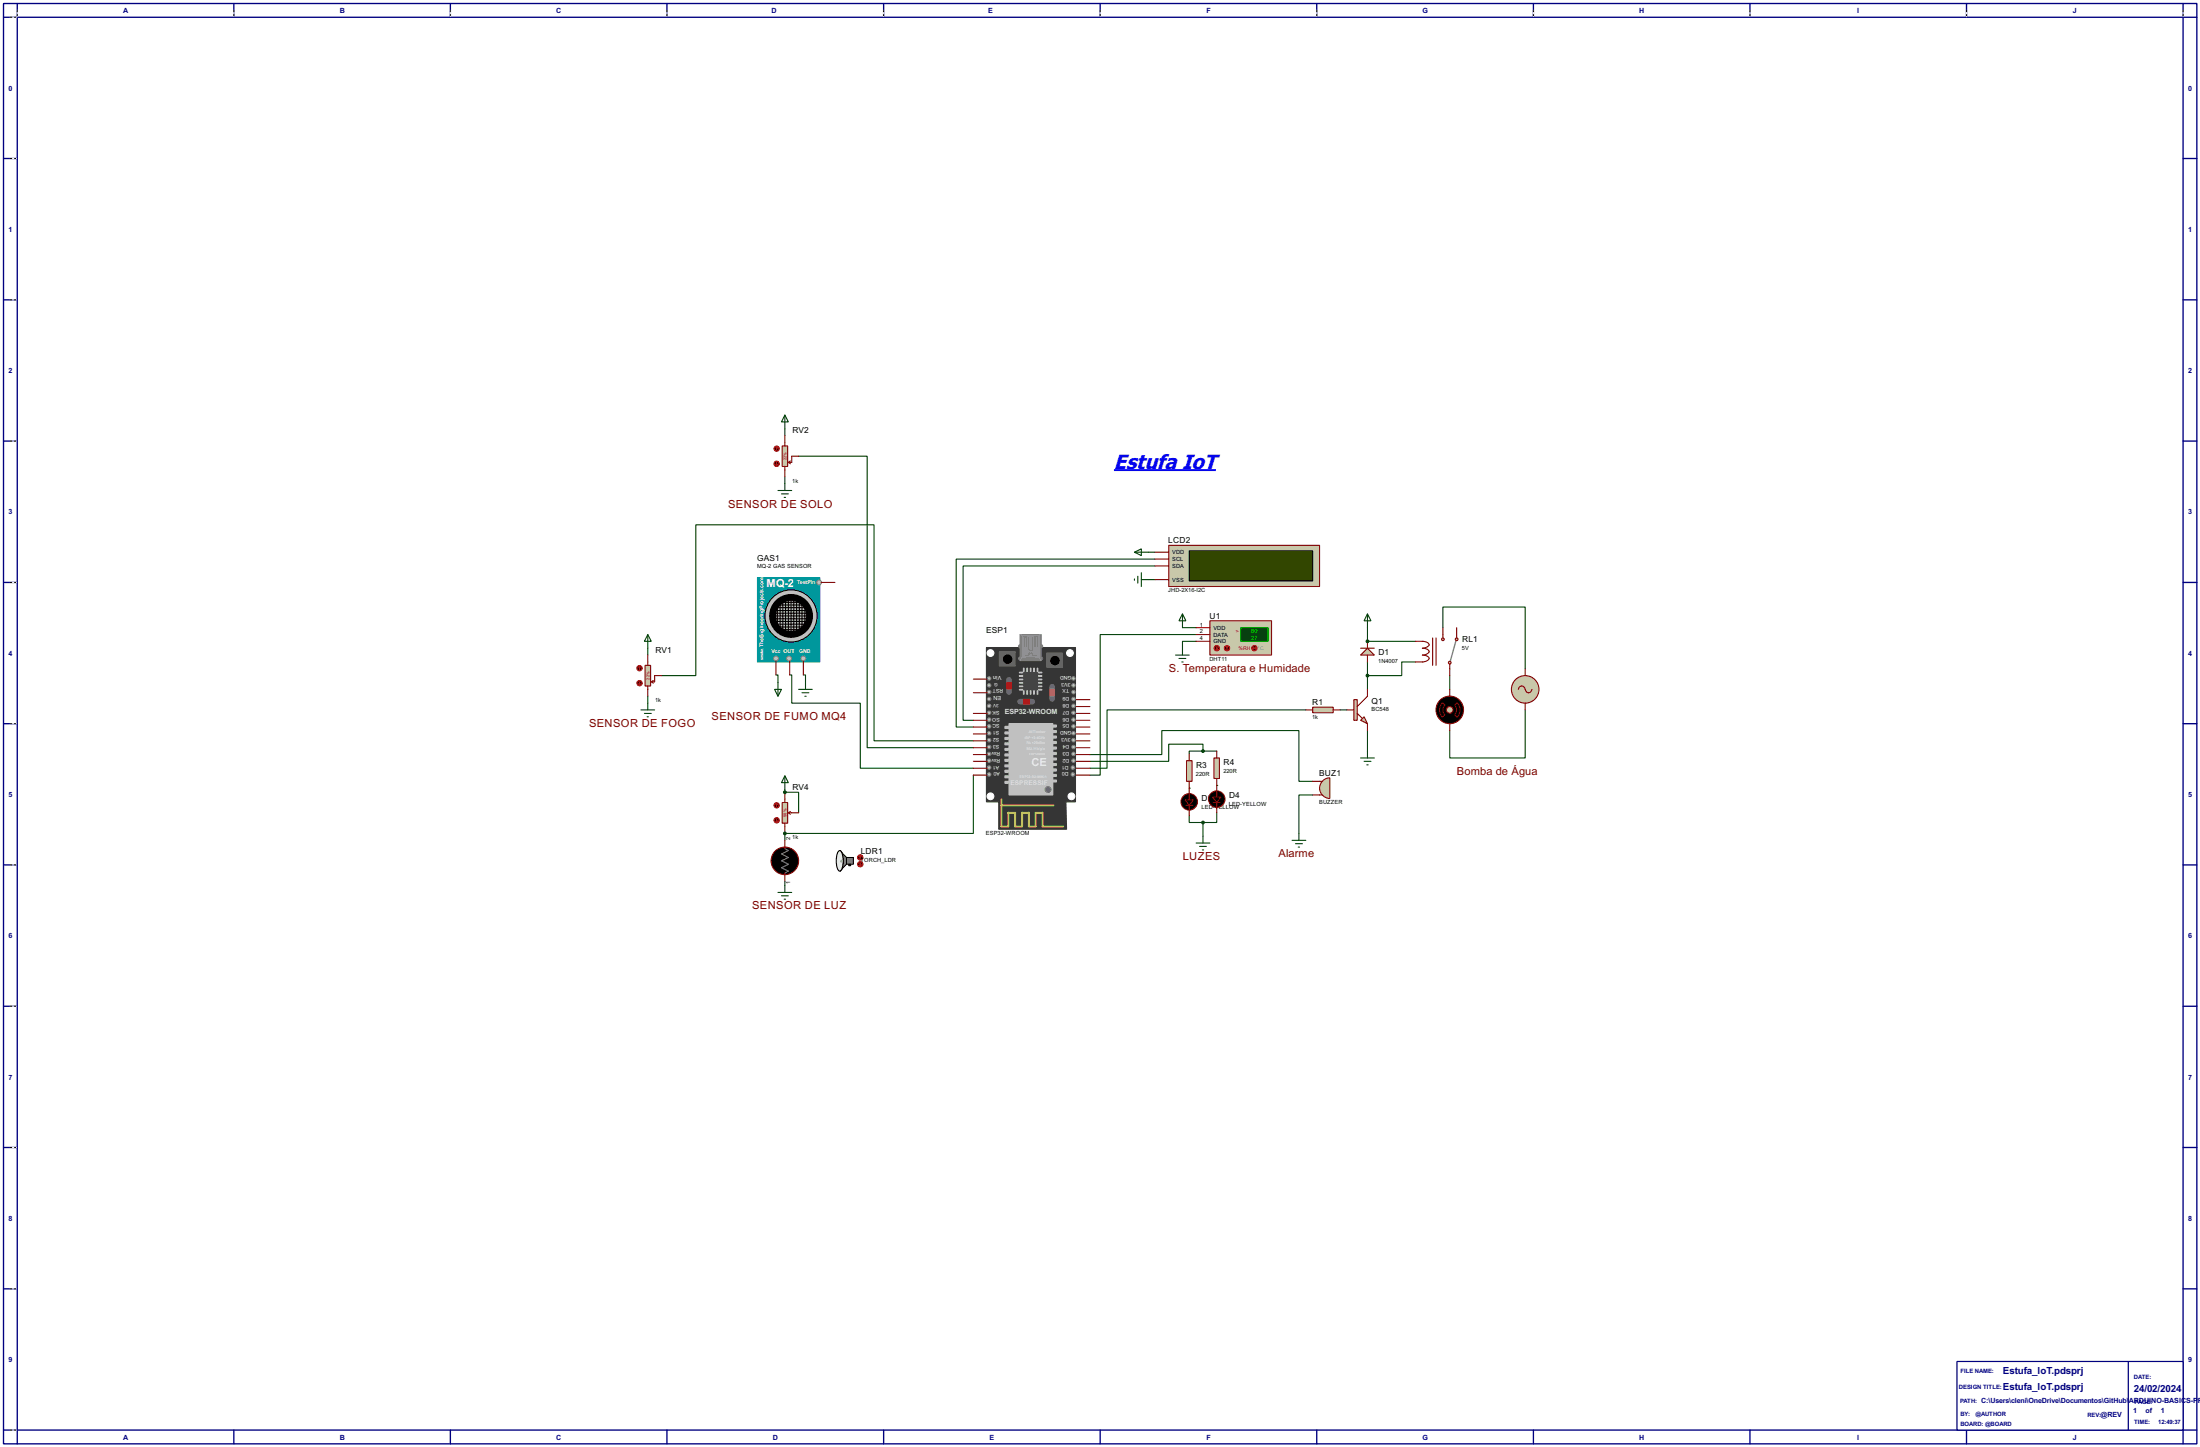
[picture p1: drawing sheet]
<svg xmlns="http://www.w3.org/2000/svg" width="815mm" height="536mm" viewBox="0 0 815 536" stroke-linecap="round" stroke-linejoin="round" font-family="sans-serif">
<g fill="none" stroke="#000080" stroke-width=".5">
<path d="M1.3 1.3h812.8v533.4h-812.8zM6.4 6.4h802.6v523.2h-802.6zM6.4 1.3v5.1h-5.1M86.7 1.3v5.1M166.9 1.3v5.1M247.2 1.3v5.1M327.5 1.3v5.1M407.7 1.3v5.1M488 1.3v5.1M568.3 1.3v5.1M648.5 1.3v5.1M728.8 1.3v5.1"/>
<path d="M809 1.3v5.1h5.1M1.3 58.7h5.1M809 58.7h5.1M1.3 111.1h5.1M809 111.1h5.1M1.3 163.4h5.1M809 163.4h5.1M1.3 215.7h5.1M809 215.7h5.1M1.3 268h5.1M809 268h5.1M1.3 320.3h5.1"/>
<path d="M809 320.3h5.1M1.3 372.7h5.1M809 372.7h5.1M1.3 425h5.1M809 425h5.1M1.3 477.3h5.1M809 477.3h5.1M1.3 529.6h5.1v5.1M86.7 529.6v5.1M166.9 529.6v5.1M247.2 529.6v5.1M327.5 529.6v5.1"/>
<path d="M407.7 529.6v5.1M488 529.6v5.1M568.3 529.6v5.1M648.5 529.6v5.1M728.8 529.6v5.1M814.1 529.6h-5.1v5.1"/>
</g>
<g fill="none" stroke="#fff" stroke-width=".37">
<path d="M3.9 6.4h2.3M6.4 3.9v2.3M86.7 3.9v2.3M166.9 3.9v2.3M247.2 3.9v2.3M327.5 3.9v2.3M407.7 3.9v2.3M488 3.9v2.3M568.3 3.9v2.3M648.5 3.9v2.3M728.8 3.9v2.3M809 3.9v2.3"/>
<path d="M3.9 58.7h2.3M3.9 111.1h2.3M3.9 163.4h2.3M3.9 215.7h2.3M3.9 268h2.3M3.9 320.3h2.3M3.9 372.7h2.3M3.9 425h2.3M3.9 477.3h2.3M3.9 529.6h2.3"/>
</g>
<g fill="none" stroke="#000" stroke-width=".37" stroke-dasharray=".5 1">
<path d="M3.9 6.4h2.3M6.4 3.9v2.3M86.7 3.9v2.3M166.9 3.9v2.3M247.2 3.9v2.3M327.5 3.9v2.3M407.7 3.9v2.3M488 3.9v2.3M568.3 3.9v2.3M648.5 3.9v2.3M728.8 3.9v2.3M809 3.9v2.3"/>
<path d="M3.9 58.7h2.3M3.9 111.1h2.3M3.9 163.4h2.3M3.9 215.7h2.3M3.9 268h2.3M3.9 320.3h2.3M3.9 372.7h2.3M3.9 425h2.3M3.9 477.3h2.3M3.9 529.6h2.3"/>
</g>
<path d="M725.2 504.2h83.8v25.4h-83.8z" fill="#fff" stroke="#000080" stroke-width=".45"/>
<path d="M788.7 504.2v25.4" fill="none" stroke="#000080" stroke-width=".45"/>
<path d="M290.9 158.8v2.5M290.9 176.6v2.5M438.2 232.5h5.1M443.3 237.5h-5.1v2.6M506.8 237.5h17.8M506.8 245.2v10.1M524.6 245.2h-5.1v5h-12.7M496.6 262.9h2.6" fill="none" stroke="#004000" stroke-width=".4"/>
<circle cx="506.8" cy="237.5" r=".2" fill="#004000"/>
<path d="M506.8 232.5v5M506.8 270.6v7.6" fill="none" stroke="#004000" stroke-width=".4"/>
<g fill="#004000">
<circle cx="440.7" cy="291.9" r=".2"/>
<circle cx="450.9" cy="290.9" r=".2"/>
</g>
<path d="M290.9 293.4h5.1v7.6M440.7 302.1v2.5h5.1v5.1M290.9 326.4v1.6" fill="none" stroke="#004000" stroke-width=".4"/>
<circle cx="290.9" cy="293.4" r=".2" fill="#004000"/>
<path d="M290.9 292.4v1M290.9 308.7v2.5" fill="none" stroke="#004000" stroke-width=".4"/>
<circle cx="290.9" cy="308.7" r=".2" fill="#004000"/>
<g fill="none" stroke="#004000" stroke-width=".4">
<path d="M296 169h25.4v107.9h39.3M425.5 214.7h2.5M425.5 204.5h2.5M428 207.1h-73.6v62.2h6.3M428 209.6h-71.1v57.2h3.8M443.3 235h-35.6v52.1h-3.8M534.7 232.5v-7.7h30.5v22.9M240.1 240.1v2.5M240.1 257.9v2.5M245.2 250.2h12.7v-55.8h66v80h36.8M287.6 250h.7v2.8M292.7 250h.7v10.4h25.4v24.1h41.9"/>
<path d="M297.7 250h.8v2.8M537.3 250.2v5.1M403.9 279.5h26.7v-8.9h50.8v18.8h5.1M445.8 278.2h-5.1v1M445.8 278.2v-2.6h-12.7v6.4h-29.2M445.8 278.2h5.1M483.9 262.9h-73.6v21.6h-6.4M565.2 262.9v17.8h-27.9v-10.1M360.7 287.1v21.6h-69.8M486.5 294.4h-5.1v14.3M450.9 301v3.6h-5.1"/>
</g>
<path d="M289.9 165.2h2v7.6h-2z" fill="#c8c8aa" stroke="#800000" stroke-width=".4"/>
<path d="M290.9 161.3v3.9M290.9 172.8v3.8M292.2 171.3l.7 .5M292.9 170.7l-.7 .6M296 169h-2.6v2.3h-1.2" fill="none" stroke="#800000" stroke-width=".4"/>
<circle cx="287.8" cy="166.2" r="1" fill="#400000" stroke="#f00" stroke-width=".37"/>
<path d="M287.8 165.7l-.2 .2M287.8 165.7l.3 .2M287.8 165.7v1" fill="none" stroke="#f00" stroke-width=".37"/>
<circle cx="287.8" cy="171.8" r="1" fill="#400000" stroke="#f00" stroke-width=".37"/>
<path d="M287.6 172l.2 .3M287.8 171.3v1M288.1 172l-.3 .3" fill="none" stroke="#f00" stroke-width=".37"/>
<path d="M290.9 153.7l1.3 2.6h-2.6zM290.9 153.7v5.1M290.9 179.1v2.6M288.3 181.7h5.1M289.6 182.9h2.6M290.6 184.2h.5" fill="none" stroke="#004000" stroke-width=".4"/>
<path d="M448.4 229.9h22.8v12.7h-22.8z" fill="#c8c8aa" stroke="#800000" stroke-width=".4"/>
<path d="M459.8 232.5h10.2v5h-10.2z" fill="#004000" stroke="#0f0" stroke-width=".37"/>
<path d="M443.3 235h5.1M443.3 232.5h5.1M443.3 237.5h5.1" fill="none" stroke="#800000" stroke-width=".4"/>
<circle cx="454.7" cy="240.1" r="1" fill="#400000" stroke="#f00" stroke-width=".37"/>
<path d="M454.7 239.6l-.2 .2M454.7 239.6l.3 .2M454.7 239.6v1" fill="none" stroke="#f00" stroke-width=".37"/>
<circle cx="450.9" cy="240.1" r="1" fill="#400000" stroke="#f00" stroke-width=".37"/>
<path d="M450.9 239.6v1M450.7 240.3l.2 .3M451.2 240.3l-.3 .3" fill="none" stroke="#f00" stroke-width=".37"/>
<circle cx="464.8" cy="240.1" r="1" fill="#400000" stroke="#f00" stroke-width=".37"/>
<path d="M464.6 239.8l-.2 .3M465.1 239.8l.3 .3M464.4 240.1h1M464.4 240.1l.2 .2M465.4 240.1l-.3 .2" fill="none" stroke="#f00" stroke-width=".37"/>
<path d="M438.2 227.4l1.3 2.5h-2.6zM438.2 227.4v5.1M435.7 242.6h5M436.9 243.9h2.6M438 245.2h.5M438.2 240.1v2.5" fill="none" stroke="#004000" stroke-width=".4"/>
<path d="M486.5 261.9h7.6v2.1h-7.6z" fill="#c8c8aa" stroke="#800000" stroke-width=".4"/>
<path d="M483.9 262.9h2.6M494.1 262.9h2.5" fill="none" stroke="#800000" stroke-width=".4"/>
<path d="M504.2 266.8l1.3-1.3 1.3 2.5z" fill="#c8c8aa" stroke="#800000" stroke-width=".4"/>
<path d="M501.7 259.1h1.3v7.7h-1.3z" fill="#c8c8aa" stroke="#800000" stroke-width=".4"/>
<path d="M506.8 255.3v2.6l-3.8 3.8M499.2 262.9h2.5M503 264.2l1.8 1.8M506.8 268v2.6" fill="none" stroke="#800000" stroke-width=".4"/>
<path d="M506.8 240.1l2.5 2.5h-5.1z" fill="#c8c8aa" stroke="#800000" stroke-width=".4"/>
<path d="M506.8 237.5v2.6M504.2 240.1h5.1M506.8 242.6v2.6" fill="none" stroke="#800000" stroke-width=".4"/>
<path d="M539.6 237.3l-2.1 7.4" fill="none" stroke="#808080" stroke-width=".5"/>
<g fill="#c8c8aa" stroke="#800000" stroke-width=".4">
<circle cx="537.2" cy="245.4" r=".5"/>
<circle cx="539.8" cy="236.8" r=".5"/>
</g>
<path d="M539.8 235v1.3" fill="none" stroke="#800000" stroke-width=".4"/>
<circle cx="534.7" cy="236.8" r=".5" fill="#c8c8aa" stroke="#800000" stroke-width=".4"/>
<path d="M524.6 237.5a7.9 7.9 0 0 1 4.2 .4 .88 .88 0 0 1 .8 .8 .88 .88 0 0 1-.8 .9l-1.7 .5 1.2 .1a1.11 1.11 0 0 1 1.3 1.1 1.11 1.11 0 0 1-1.3 1.1l-1.2 .2 1.7 .3a.89 .89 0 0 1 .8 .9 .89 .89 0 0 1-.8 .9 6.8 6.8 0 0 1-4.2 .5M530.9 236.3v10.1M532.2 236.3v10.1M534.7 232.5v3.8M539.8 232.5v2.5M537.3 245.9v4.3M439.5 298.3h2.5M440.7 291.9v4.3M440.7 298.3v3.8" fill="none" stroke="#800000" stroke-width=".4"/>
<g fill="#004000" stroke="#004000" stroke-width=".4">
<circle cx="506.7" cy="250.2" r=".5"/>
<circle cx="506.7" cy="237.5" r=".5"/>
</g>
<path d="M506.8 227.4l1.3 2.5h-2.6zM506.8 227.4v5.1M506.8 278.2v2.5M290.9 287.3l1.3 2.6h-2.6zM290.9 287.3v5.1M504.2 280.7h5.1M505.5 282h2.6M506.5 283.3h.5M288.3 330.5h5.1M289.6 331.8h2.6M290.6 333h.5M290.9 328v2.5" fill="none" stroke="#004000" stroke-width=".4"/>
<g fill="#000" stroke="#800000" stroke-width=".4">
<path d="M439.2 296.2h3.1l-1.6 2.1z"/>
<circle cx="440.7" cy="297" r="3.1"/>
</g>
<path d="M439.7 281.7h2.1v7.7h-2.1z" fill="#c8c8aa" stroke="#800000" stroke-width=".4"/>
<path d="M440.7 279.2v2.5M440.7 289.4v2.5M449.6 297.2h2.6M450.9 290.9v4.3M450.9 297.2v3.8" fill="none" stroke="#800000" stroke-width=".4"/>
<path d="M443.3 312.2h5.1M444.6 313.5h2.5M445.6 314.8h.5M445.8 309.7v2.5" fill="none" stroke="#004000" stroke-width=".4"/>
<g fill="#000" stroke="#800000" stroke-width=".4">
<path d="M449.4 295.2h3l-1.5 2z"/>
<circle cx="450.9" cy="296" r="3.1"/>
</g>
<path d="M449.9 280.7h2v7.6h-2z" fill="#c8c8aa" stroke="#800000" stroke-width=".4"/>
<path d="M450.9 278.2v2.5M450.9 288.3v2.6" fill="none" stroke="#800000" stroke-width=".4"/>
<circle cx="445.8" cy="304.6" r=".5" fill="#004000" stroke="#004000" stroke-width=".4"/>
<path d="M412.8 174.1h37.8" fill="none" stroke="#00f" stroke-width=".7" stroke-linecap="butt"/>
<path d="M490.1 289.2a3.8 3.8 0 0 1 2.7-1.1v7.6a3.8 3.8 0 0 1-3.5-2.4 3.8 3.8 0 0 1 .8-4.1z" fill-rule="evenodd" fill="#c8c8aa" stroke="#800000" stroke-width=".4"/>
<path d="M486.5 294.4h3.5M486.5 289.4h3.5M290.9 313.7v.6M290.9 323.4v.5" fill="none" stroke="#800000" stroke-width=".4"/>
<circle cx="290.8" cy="318.8" r="5.1" fill="#000" stroke="#800000" stroke-width=".4"/>
<path d="M290.9 314.3l1.3 .7-2.6 1.3 2.6 1.3-2.6 1.2 2.6 1.3-2.6 1.3 2.6 1.2-1.3 .8" fill="none" stroke="#808080" stroke-width=".4"/>
<g fill="#808080" stroke="#000" stroke-width=".37">
<path d="M313.7 317.6h2.6v2.5h-2.6z" fill-rule="evenodd"/>
<path d="M311.2 315l2.5 2.6v2.5l-2.5 2.5a4.7 4.7 0 0 0 1.2-4.7l-.4-2.1z" fill-rule="evenodd"/>
</g>
<path d="M310.9 315.1l.3-.1a4.7 4.7 0 0 1 1.2 4.7l-.4 2.1-.8 .8a4.6 4.6 0 0 1-1.3-4.7l.5-2.1z" fill-rule="evenodd" fill="#e6e6e6" stroke="#000" stroke-width=".4"/>
<path d="M311.7 318.7l.5-.1v.7l-.7-.1z" fill-rule="evenodd" fill="#a6a8aa" stroke="#9f9fa8" stroke-width=".37"/>
<path d="M314.5 320.1h.8v.5h-.8z" fill="#000" stroke="#000" stroke-width=".37"/>
<path d="M290.9 311.2v2.5M290.9 323.9v2.5" fill="none" stroke="#800000" stroke-width=".4"/>
<circle cx="318.8" cy="320.1" r="1" fill="#400000" stroke="#f00" stroke-width=".37"/>
<path d="M318.8 319.6v1M318.6 320.3l.2 .3M319.1 320.3l-.3 .3" fill="none" stroke="#f00" stroke-width=".37"/>
<circle cx="318.8" cy="317.6" r="1" fill="#400000" stroke="#f00" stroke-width=".37"/>
<path d="M318.8 317l.3 .3M318.8 317l-.2 .3M318.8 317v1.1" fill="none" stroke="#f00" stroke-width=".37"/>
<path d="M289.9 297.2h2v7.7h-2z" fill="#c8c8aa" stroke="#800000" stroke-width=".4"/>
<path d="M290.9 293.4v3.8M290.9 304.9v3.8M292.2 301l.7 .6M292.2 301h3.8M292.9 300.5l-.7 .5" fill="none" stroke="#800000" stroke-width=".4"/>
<circle cx="287.8" cy="298.3" r="1" fill="#400000" stroke="#f00" stroke-width=".37"/>
<path d="M287.8 297.7l-.2 .3M287.8 297.7l.3 .3M287.8 297.7v1.1" fill="none" stroke="#f00" stroke-width=".37"/>
<circle cx="287.8" cy="303.8" r="1" fill="#400000" stroke="#f00" stroke-width=".37"/>
<path d="M287.6 304.1l.2 .2M287.8 303.3v1M288.1 304.1l-.3 .2" fill="none" stroke="#f00" stroke-width=".37"/>
<circle cx="290.8" cy="293.4" r=".5" fill="#004000" stroke="#004000" stroke-width=".4"/>
<path d="M365.6 239.8h33v57.2h-3.6l.3 10.1h-25.2v-10.1h-4.5z" fill-rule="evenodd" fill="#353535" stroke="#353535" stroke-width=".4"/>
<g fill="#c0c0c0" stroke="#808080" stroke-width=".37">
<circle cx="397.8" cy="281.7" r=".65"/>
<circle cx="397.5" cy="284.3" r=".65"/>
<circle cx="397.8" cy="279.2" r=".65"/>
<circle cx="397.8" cy="276.7" r=".65"/>
<circle cx="397.8" cy="271.6" r=".65"/>
<circle cx="397.8" cy="274.1" r=".65"/>
<circle cx="397.8" cy="269" r=".65"/>
<circle cx="397.8" cy="266.5" r=".65"/>
<circle cx="397.8" cy="261.4" r=".65"/>
<circle cx="397.8" cy="264" r=".65"/>
<circle cx="397.8" cy="258.9" r=".65"/>
<circle cx="397.8" cy="256.3" r=".65"/>
<circle cx="397.5" cy="286.8" r=".65"/>
<circle cx="366.5" cy="286.8" r=".65"/>
<circle cx="366.5" cy="281.7" r=".65"/>
<circle cx="366.5" cy="276.7" r=".65"/>
<circle cx="366.5" cy="279.2" r=".65"/>
<circle cx="366.5" cy="274.1" r=".65"/>
<circle cx="366.5" cy="271.6" r=".65"/>
<circle cx="366.5" cy="266.5" r=".65"/>
<circle cx="366.5" cy="269" r=".65"/>
<circle cx="366.5" cy="264" r=".65"/>
</g>
<g fill="#939393" stroke="#757575" stroke-width=".37">
<circle cx="385.8" cy="239.3" r=".55"/>
<circle cx="385.8" cy="243.9" r=".55"/>
</g>
<g fill="#939393" stroke="#808080" stroke-width=".37">
<circle cx="378" cy="239.3" r=".55"/>
<circle cx="378" cy="243.9" r=".55"/>
</g>
<path d="M378 235h7.9v9.7h-7.9z" fill="#808080" stroke="#808080" stroke-width=".37"/>
<path d="M378.8 235.3h6.3v8.3h-6.3z" fill="#939393" stroke="#939393" stroke-width=".37"/>
<path d="M378 235l.8 .3M385.9 235l-.8 .3M378.8 243.6l-.8 1.1M385.1 243.6l.8 1.1" fill="none" stroke="#939393" stroke-width=".37"/>
<path d="M379.5 239.6v-3.8h.8v3.8M381.1 236l.2 4.6M382.8 236l-.2 4.8h-1.3M383.6 239.6v-3.8h.8v3.8M379.8 242.6h1.5v-.7h1.3v.7h1.5" fill="none" stroke="#808080" stroke-width=".4"/>
<path d="M380.3 243.4h3.3" fill="none" stroke="#808080" stroke-width=".37"/>
<g fill="#c0c0c0" stroke="#808080" stroke-width=".37">
<circle cx="366.5" cy="284.3" r=".65"/>
<circle cx="366.5" cy="258.9" r=".65"/>
<circle cx="366.5" cy="261.4" r=".65"/>
</g>
<path d="M373.9 251.8v4.5M389.9 254.3v4.6" fill="none" stroke="#757575" stroke-width="2.1"/>
<path d="M373.2 252.8h1.5v2.3h-1.5z" fill="#f00" stroke="#f00" stroke-width=".4"/>
<path d="M389.2 255.3h1.5v2.3h-1.5z" fill="#ff8000" stroke="#ff8000" stroke-width=".4"/>
<path d="M378.8 248.7h6.3v7.1h-6.3z" fill="#414141" stroke="#414141" stroke-width=".4"/>
<g fill="#fff" stroke="#fff" stroke-width=".4">
<circle cx="397" cy="294.9" r="1.25"/>
<circle cx="367" cy="294.9" r="1.25"/>
<circle cx="367" cy="241.9" r="1.25"/>
<circle cx="396.5" cy="241.9" r="1.25"/>
</g>
<g fill="#686767" stroke="#686767" stroke-width=".4">
<path d="M387.9 241.9h5.9v5.3h-5.9z"/>
<path d="M370.4 241.4h5.8v5.3h-5.8z"/>
</g>
<g fill="#000" stroke="#000" stroke-width=".4">
<circle cx="373.4" cy="244.1" r="1.55"/>
<circle cx="390.9" cy="244.7" r="1.55"/>
</g>
<g fill="#c0c0c0" stroke="#c0c0c0" stroke-width=".4">
<path d="M384.9 255.3h1.2v.3h-1.2z"/>
<path d="M384.9 254.1h1.2v.2h-1.2z"/>
<path d="M384.9 252.8h1.2v.2h-1.2z"/>
<path d="M384.9 251.5h1.2v.3h-1.2z"/>
<path d="M384.9 250.2h1.2v.3h-1.2z"/>
<path d="M384.9 249h1.2v.2h-1.2z"/>
<path d="M377.8 255.3h1.2v.3h-1.2z"/>
<path d="M377.8 254.1h1.2v.2h-1.2z"/>
<path d="M377.8 252.8h1.2v.2h-1.2z"/>
<path d="M377.8 251.5h1.2v.3h-1.2z"/>
<path d="M377.8 250.2h1.2v.3h-1.2z"/>
<path d="M377.8 249h1.2v.2h-1.2z"/>
<path d="M384.4 255.8h.2v1.3h-.2z"/>
<path d="M383.1 255.8h.2v1.3h-.2z"/>
<path d="M381.8 255.8h.3v1.3h-.3z"/>
<path d="M380.5 255.8h.3v1.3h-.3z"/>
<path d="M379.3 255.8h.2v1.3h-.2z"/>
<path d="M384.4 247.5h.2v1.2h-.2z"/>
<path d="M383.1 247.5h.2v1.2h-.2z"/>
<path d="M381.8 247.5h.3v1.2h-.3z"/>
<path d="M380.5 247.5h.3v1.2h-.3z"/>
<path d="M379.3 247.5h.2v1.2h-.2z"/>
<path d="M373.9 268h16.3v26.4h-16.3z"/>
<path d="M390.2 288.9h1.3v.7h-1.3z"/>
<path d="M390.2 286.8h1.3v.8h-1.3z"/>
<path d="M390.2 284.8h1.3v.8h-1.3z"/>
<path d="M390.2 282.8h1.3v.7h-1.3z"/>
<path d="M390.2 280.7h1.3v.8h-1.3z"/>
<path d="M390.2 278.7h1.3v.8h-1.3z"/>
<path d="M390.2 276.7h1.3v.7h-1.3z"/>
<path d="M390.2 274.6h1.3v.8h-1.3z"/>
<path d="M390.2 272.6h1.3v.8h-1.3z"/>
<path d="M390.2 270.6h1.3v.7h-1.3z"/>
<path d="M390.2 268.5h1.3v.8h-1.3z"/>
<path d="M372.4 289.4h1.3v.7h-1.3z"/>
<path d="M372.4 287.3h1.3v.8h-1.3z"/>
<path d="M372.4 285.3h1.3v.8h-1.3z"/>
<path d="M372.4 283.3h1.3v.7h-1.3z"/>
<path d="M372.4 281.2h1.3v.8h-1.3z"/>
<path d="M372.4 279.2h1.3v.8h-1.3z"/>
<path d="M372.4 277.2h1.3v.7h-1.3z"/>
<path d="M372.4 275.1h1.3v.8h-1.3z"/>
<path d="M372.4 273.1h1.3v.8h-1.3z"/>
<path d="M372.4 271.1h1.3v.7h-1.3z"/>
<path d="M372.4 269h1.3v.8h-1.3z"/>
</g>
<circle cx="388.4" cy="292.4" r="1.1" fill="#757575" stroke="#757575" stroke-width=".37"/>
<path d="M371.1 296v10.1h2.6v-5.1h2.5v5.1h2.6v-5.1h2.5v5.1h2.5v-5.1h2.6v5.1h7.6M371.1 298.3h19.4" fill="none" stroke="#c0c000" stroke-width=".75"/>
<g fill="#c0c0c0" stroke="#808080" stroke-width=".37">
<circle cx="397.8" cy="251.3" r=".65"/>
<circle cx="397.8" cy="253.8" r=".65"/>
<circle cx="366.5" cy="256.3" r=".65"/>
<circle cx="366.5" cy="251.3" r=".65"/>
<circle cx="366.5" cy="253.8" r=".65"/>
</g>
<path d="M378 259.9h4.6" fill="none" stroke="#757575" stroke-width="2.1"/>
<path d="M379.3 259.1h2.3v1.6h-2.3z" fill="#f00" stroke="#f00" stroke-width=".4"/>
<g fill="none" stroke="#800000" stroke-width=".4">
<path d="M360.7 251.5h5.1M360.7 256.6h5.1M398.8 259.1h5.1M360.7 279.5h5.1M360.7 276.9h5.1M360.7 269.3h5.1M360.7 266.8h5.1M360.7 264.2h5.1M360.7 271.8h5.1M360.7 274.4h5.1M398.8 279.5h5.1M398.8 276.9h5.1"/>
<path d="M398.8 269.3h5.1M398.8 266.8h5.1M398.8 264.2h5.1M398.8 261.7h5.1M398.8 271.8h5.1M398.8 274.4h5.1M360.7 287.1h5.1M360.7 284.5h5.1M360.7 282h5.1M398.8 287.1h5.1M398.8 284.5h5.1M398.8 282h5.1"/>
</g>
<path d="M280.7 213.9h23.1v31.3h-23.1z" fill="#00979c" stroke="#00979c" stroke-width=".4"/>
<circle cx="293.1" cy="228.1" r="9.7" fill="#c0c0c0" stroke="#000" stroke-width=".37"/>
<circle cx="293.1" cy="228.1" r="6.9" fill="#c0c0c0" stroke="#000" stroke-width="2.6"/>
<g fill="none" stroke="#000" stroke-width=".4">
<path d="M286.6 226.1h12.2M287.1 228.1h12.7M287.1 227.1h12.4M287.1 229.2h12.4M287.3 225.1h11.5M287.3 224.1h10.4M287.3 230.2h11.7M287.8 231.2h11.5M288.1 224.8v5.9M288.3 232.2h9.7M288.9 223.1h8.1M289.1 223.3v9.4"/>
<path d="M289.1 233.2h7.6M290.1 222.8v10.7M291.1 222.1v11.9M292.2 222.1v12.1M293.2 222.1v12.1M294.2 222.1v12.1M295.2 222.3v11.7M296.2 222.8v10.7M297.2 224.1v8.6M298.3 224.6v7.1"/>
</g>
<g fill="#c0c0c0" stroke="#808080" stroke-width=".37">
<circle cx="287.5" cy="243.9" r=".9"/>
<circle cx="292.4" cy="243.9" r=".9"/>
<circle cx="297.7" cy="243.9" r=".9"/>
<circle cx="303.5" cy="215.7" r=".9"/>
</g>
<path d="M304.3 215.7h5.1M287.6 244.9v5.1M292.7 244.9v5.1M297.7 244.9v5.1" fill="none" stroke="#800000" stroke-width=".4"/>
<circle cx="290.8" cy="308.7" r=".5" fill="#004000" stroke="#004000" stroke-width=".4"/>
<path d="M433.1 202h55.9v15.2h-55.9z" fill="#c8c8aa" stroke="#800000" stroke-width=".4"/>
<path d="M440.7 204h45.8v11.2h-45.8z" fill="#324600" stroke="#000" stroke-width=".37"/>
<path d="M428 214.7h5.1M428 207.1h5.1M428 204.5h5.1M428 209.6h5.1" fill="none" stroke="#800000" stroke-width=".4"/>
<path d="M420.4 204.5l2.6-1.2v2.5zM420.4 214.4v.5M420.4 204.5h5.1M421.7 213.4v2.6M423 214.7h2.5M423 212.1v5.1" fill="none" stroke="#004000" stroke-width=".4"/>
<circle cx="445.8" cy="278.2" r=".5" fill="#004000" stroke="#004000" stroke-width=".4"/>
<circle cx="537.2" cy="262.9" r="5.1" fill="#000" stroke="#800000" stroke-width=".4"/>
<path d="M534.6 260.3l.9 .8-.8 1.5 .1 1.1 .7 1-.9 .9a3.7 3.7 0 0 1 0-5.3zM539.1 261.1l.9-.8a3.7 3.7 0 0 1 0 5.3l-.9-.9 .7-1.5-.1-1.1z" fill="none" stroke="#800000" stroke-width=".37"/>
<circle cx="537.2" cy="262.9" r="1.25" fill="#c8c8aa" stroke="#800000" stroke-width=".4"/>
<path d="M537.3 255.3v2.6M537.3 268v2.6" fill="none" stroke="#800000" stroke-width=".4"/>
<circle cx="565.2" cy="255.3" r="5.1" fill="#c8c8aa" stroke="#800000" stroke-width=".4"/>
<path d="M562.7 255.3a1.28 1.28 0 0 1 1.2-1.3 1.28 1.28 0 0 1 1.3 1.3 1.25 1.25 0 0 0 1.3 1.3 1.25 1.25 0 0 0 1.2-1.3M565.2 247.7v2.5M565.2 260.4v2.5" fill="none" stroke="#800000" stroke-width=".4"/>
<path d="M287.1 255.3h2.5l-1.3 2.6zM288.3 252.8v5.1M296 255.3h5M297.2 256.6h2.6M298.3 257.9h.5M298.5 252.8v2.5M478.8 311.2h5.1M480.1 312.5h2.6M481.1 313.7h.5M481.4 308.7v2.5" fill="none" stroke="#004000" stroke-width=".4"/>
<path d="M239.1 246.4h2v7.7h-2z" fill="#c8c8aa" stroke="#800000" stroke-width=".4"/>
<path d="M240.1 242.6v3.8M240.1 254.1v3.8M241.4 252.5l.7 .5M242.1 252l-.7 .5M245.2 250.2h-2.6v2.3h-1.2" fill="none" stroke="#800000" stroke-width=".4"/>
<circle cx="237" cy="247.5" r="1" fill="#400000" stroke="#f00" stroke-width=".37"/>
<path d="M237 246.9l-.2 .3M237 246.9l.3 .3M237 246.9v1.1" fill="none" stroke="#f00" stroke-width=".37"/>
<circle cx="237" cy="253" r="1" fill="#400000" stroke="#f00" stroke-width=".37"/>
<path d="M236.8 253.3l.2 .2M237 252.5v1M237.3 253.3l-.3 .2" fill="none" stroke="#f00" stroke-width=".37"/>
<path d="M240.1 235l1.3 2.5h-2.6zM240.1 235v5.1M237.5 262.9h5.1M238.8 264.2h2.6M239.8 265.5h.5M240.1 260.4v2.5" fill="none" stroke="#004000" stroke-width=".4"/>
<text font-size="9.2" fill="#00f" x="412.8" y="173.8">Estufa IoT</text>
<g font-size="4.6" fill="#800000">
<text x="269.8" y="188">SENSOR DE SOLO</text>
<text x="433.2" y="249">S. Temperatura e Humidade</text>
<text x="218.3" y="269.3">SENSOR DE FOGO</text>
<text x="263.7" y="266.7">SENSOR DE FUMO MQ4</text>
<text x="539.9" y="287.1">Bomba de Água</text>
<text x="473.8" y="317.5">Alarme</text>
<text x="438.3" y="318.6">LUZES</text>
<text x="278.7" y="336.8">SENSOR DE LUZ</text>
</g>
<text font-size="4.6" fill="#fff" x="284.1" y="217.5">MQ-2</text>
<text font-size="4.6" fill="#eaeaea" x="382.3" y="283.7">CE</text>
<g font-size="4.1" fill="#000080">
<text x="742.3" y="508.9">Estufa_IoT.pdsprj</text>
<text x="742.3" y="514.8">Estufa_IoT.pdsprj</text>
<text x="790.8" y="515.5">24/02/2024</text>
</g>
<g font-size="3.5">
<text x="293.7" y="160.5">RV2</text>
<text x="433" y="201.2">LCD2</text>
<text x="280.6" y="207.6">GAS1</text>
<text x="448.2" y="229.1">U1</text>
<text x="365.4" y="234.3">ESP1</text>
<text x="541.8" y="237.7">RL1</text>
<text x="242.9" y="241.8">RV1</text>
<text x="510.8" y="242.8">D1</text>
<text x="486.3" y="261.1">R1</text>
<text x="508.3" y="260.6">Q1</text>
<text x="443.3" y="284.4">R3</text>
<text x="453.4" y="283.4">R4</text>
<text x="488.9" y="287.3">BUZ1</text>
<text x="293.7" y="292.6">RV4</text>
<text x="445.3" y="296.6">D3</text>
<text x="455.5" y="295.6">D4</text>
<text x="319" y="316.4">LDR1</text>
</g>
<g font-size="3" fill="#000080">
<text x="45.6" y="4.9">A</text>
<text x="125.9" y="4.9">B</text>
<text x="206.1" y="4.9">C</text>
<text x="285.9" y="4.9">D</text>
<text x="366.2" y="4.9">E</text>
<text x="447.1" y="4.9">F</text>
<text x="527.1" y="4.9">G</text>
<text x="607.4" y="4.9">H</text>
<text x="688.2" y="4.9">I</text>
<text x="768.2" y="4.9">J</text>
<text x="3.2" y="33.6">0</text>
<text x="810.9" y="33.6">0</text>
<text x="3.2" y="85.9">1</text>
<text x="810.9" y="85.9">1</text>
<text x="3.2" y="138.2">2</text>
<text x="810.9" y="138.2">2</text>
<text x="3.2" y="190.5">3</text>
<text x="810.9" y="190.5">3</text>
<text x="3.2" y="242.9">4</text>
<text x="810.9" y="242.9">4</text>
<text x="3.2" y="295.2">5</text>
<text x="810.9" y="295.2">5</text>
<text x="3.2" y="347.5">6</text>
<text x="810.9" y="347.5">6</text>
<text x="3.2" y="399.8">7</text>
<text x="810.9" y="399.8">7</text>
<text x="3.2" y="452.2">8</text>
<text x="810.9" y="452.2">8</text>
<text x="3.2" y="504.5">9</text>
<text x="810.9" y="504.5">9</text>
<text x="734.1" y="519.8">C:\Users\cleni\OneDrive\Documentos\GitHub\</text>
<text x="788.9" y="519.8">ARDUINO-BASICS-P</text>
<text x="814.5" y="519.8">R</text>
<text x="778.5" y="524.9">@REV</text>
<text x="790.6" y="523.3">1</text>
<text x="795.1" y="523.3">of</text>
<text x="800.7" y="523.3">1</text>
<text x="45.6" y="533.2">A</text>
<text x="125.9" y="533.2">B</text>
<text x="206.1" y="533.2">C</text>
<text x="286.4" y="533.2">D</text>
<text x="366.7" y="533.2">E</text>
<text x="447.1" y="533.2">F</text>
<text x="527.1" y="533.2">G</text>
<text x="607.4" y="533.2">H</text>
<text x="688.2" y="533.2">I</text>
<text x="768.2" y="533.2">J</text>
</g>
<text font-size="3" fill="#ddd" x="372.3" y="264.5">ESP32-WROOM</text>
<g font-size="2.5" fill="#000080">
<text x="726.5" y="508.7">FILE NAME:</text>
<text x="725.9" y="514.3">DESIGN TITLE:</text>
<text x="790.8" y="510.7">DATE:</text>
<text x="726.4" y="519.6">PATH:</text>
<text x="791" y="520.1">PAGE:</text>
<text x="726.5" y="524.4">BY:</text>
<text x="732.1" y="524.4">@AUTHOR</text>
<text x="773.5" y="524.7">REV:</text>
<text x="790.8" y="527.2">TIME:</text>
<text x="799.8" y="527.2">12:49:37</text>
<text x="726.5" y="528.1">BOARD: @BOARD</text>
</g>
<g font-size="2.4">
<text x="293.6" y="178.8">1k</text>
<text x="434.4" y="207.9">SCL</text>
<text x="434.4" y="205.3">VDD</text>
<text x="280.5" y="210.5">MQ-2 GAS SENSOR</text>
<text x="434.4" y="215.5">VSS</text>
<text x="434.4" y="210.4">SDA</text>
<text x="432.9" y="219.4">JHD-2X16-I2C</text>
<text x="444.7" y="232.1">1</text>
<text x="449.6" y="233.3">VDD</text>
<text x="444.7" y="234.6">2</text>
<text x="444.7" y="237.1">4</text>
<text x="449.6" y="235.8">DATA</text>
<text x="449.6" y="238.3">GND</text>
<text x="448.2" y="244.8">DHT11</text>
<text x="510.8" y="245.7">1N4007</text>
<text x="541.8" y="240.6">5V</text>
<text x="242.8" y="260.1">1k</text>
<text x="508.3" y="263.5">BC548</text>
<text x="486.3" y="266.2">1k</text>
<text x="443.2" y="287.3">220R</text>
<text x="453.4" y="286.3">220R</text>
<text x="445.3" y="299.5">LED-Y</text>
<text x="451.6" y="299.5">ELLOW</text>
<text x="455.4" y="298.5">LED-YELLOW</text>
<text x="488.8" y="297.9">BUZZER</text>
<text x="292.9" y="311.2" transform="rotate(-90 292.9 311.2)">2</text>
<text x="293.6" y="310.9">1k</text>
<text x="365.4" y="309.3">ESP32-WROOM</text>
<text x="318.9" y="319.4">TORCH_LDR</text>
<text x="292.8" y="327.6" transform="rotate(-90 292.8 327.6)">1</text>
</g>
<g font-size="2.4" fill="#0f0">
<text x="463.7" y="234.5">80</text>
<text x="463.7" y="237.1">27</text>
</g>
<g font-size="2.4" fill="#fff">
<text x="371.1" y="250.2" transform="rotate(-180 371.1 250.2)">Vin</text>
<text x="371.1" y="257.8" transform="rotate(-180 371.1 257.8)">EN</text>
</g>
<g font-size="2.2" fill="#fff">
<text x="295.4" y="216.5">TestPin</text>
<text x="283" y="244.5" transform="rotate(-90 283 244.5)">w</text>
<text x="283" y="240.2" transform="rotate(-90 283 240.2)">.TheEngineeringProjects.com</text>
<text x="285.9" y="241.9">Vcc OUT</text>
<text x="296.1" y="241.9">GND</text>
</g>
<g font-size="2.1" fill="#c00000">
<text x="458" y="234.5">&gt;</text>
<text x="459" y="240.8">%RH</text>
</g>
<text font-size="2.1" fill="#808080" x="466.2" y="240.8">°C</text>
<g font-size="2.1" fill="#fff">
<text x="397.1" y="250.5" transform="rotate(-180 397.1 250.5)">GND</text>
<text x="371.8" y="255.3" transform="rotate(-180 371.8 255.3)">RST</text>
<text x="396.2" y="255.3" transform="rotate(-180 396.2 255.3)">TX</text>
<text x="396.7" y="253.1" transform="rotate(-180 396.7 253.1)">3V3</text>
<text x="370.4" y="263.2" transform="rotate(-180 370.4 263.2)">SK</text>
<text x="396.2" y="263.2" transform="rotate(-180 396.2 263.2)">D7</text>
<text x="396.2" y="260.7" transform="rotate(-180 396.2 260.7)">D8</text>
<text x="396.2" y="258.1" transform="rotate(-180 396.2 258.1)">D9</text>
<text x="370.4" y="268.3" transform="rotate(-180 370.4 268.3)">SC</text>
<text x="370.5" y="265.8" transform="rotate(-180 370.5 265.8)">SO</text>
<text x="396.2" y="268.3" transform="rotate(-180 396.2 268.3)">D5</text>
<text x="396.2" y="265.8" transform="rotate(-180 396.2 265.8)">D6</text>
<text x="370.3" y="270.8" transform="rotate(-180 370.3 270.8)">S1</text>
<text x="370.3" y="273.4" transform="rotate(-180 370.3 273.4)">S2</text>
<text x="370.3" y="275.9" transform="rotate(-180 370.3 275.9)">S3</text>
<text x="396.2" y="275.9" transform="rotate(-180 396.2 275.9)">D4</text>
<text x="396.7" y="273.4" transform="rotate(-180 396.7 273.4)">3V3</text>
<text x="397.1" y="270.8" transform="rotate(-180 397.1 270.8)">GND</text>
<text x="370.7" y="278.5" transform="rotate(-180 370.7 278.5)">Rsv</text>
<text x="370.7" y="281" transform="rotate(-180 370.7 281)">Rsv</text>
<text x="396.2" y="281" transform="rotate(-180 396.2 281)">D2</text>
<text x="396.2" y="278.5" transform="rotate(-180 396.2 278.5)">D3</text>
<text x="370.3" y="283.5" transform="rotate(-180 370.3 283.5)">A1</text>
<text x="370.5" y="286.1" transform="rotate(-180 370.5 286.1)">A0</text>
<text x="395.9" y="283.5" transform="rotate(-180 395.9 283.5)">D1</text>
<text x="395.9" y="286.1" transform="rotate(-180 395.9 286.1)">D0</text>
</g>
<g font-size="1.9" fill="#fff">
<text x="369.8" y="253.1" transform="rotate(-180 369.8 253.1)">G</text>
<text x="370.1" y="260.7" transform="rotate(-180 370.1 260.7)">3V</text>
</g>
<g font-size="1.7" fill="#c00000">
<text x="291.5" y="170.4" transform="rotate(-90 291.5 170.4)">22%</text>
<text x="240.7" y="251.6" transform="rotate(-90 240.7 251.6)">22%</text>
<text x="291.5" y="302.4" transform="rotate(-90 291.5 302.4)">50%</text>
</g>
</svg>
